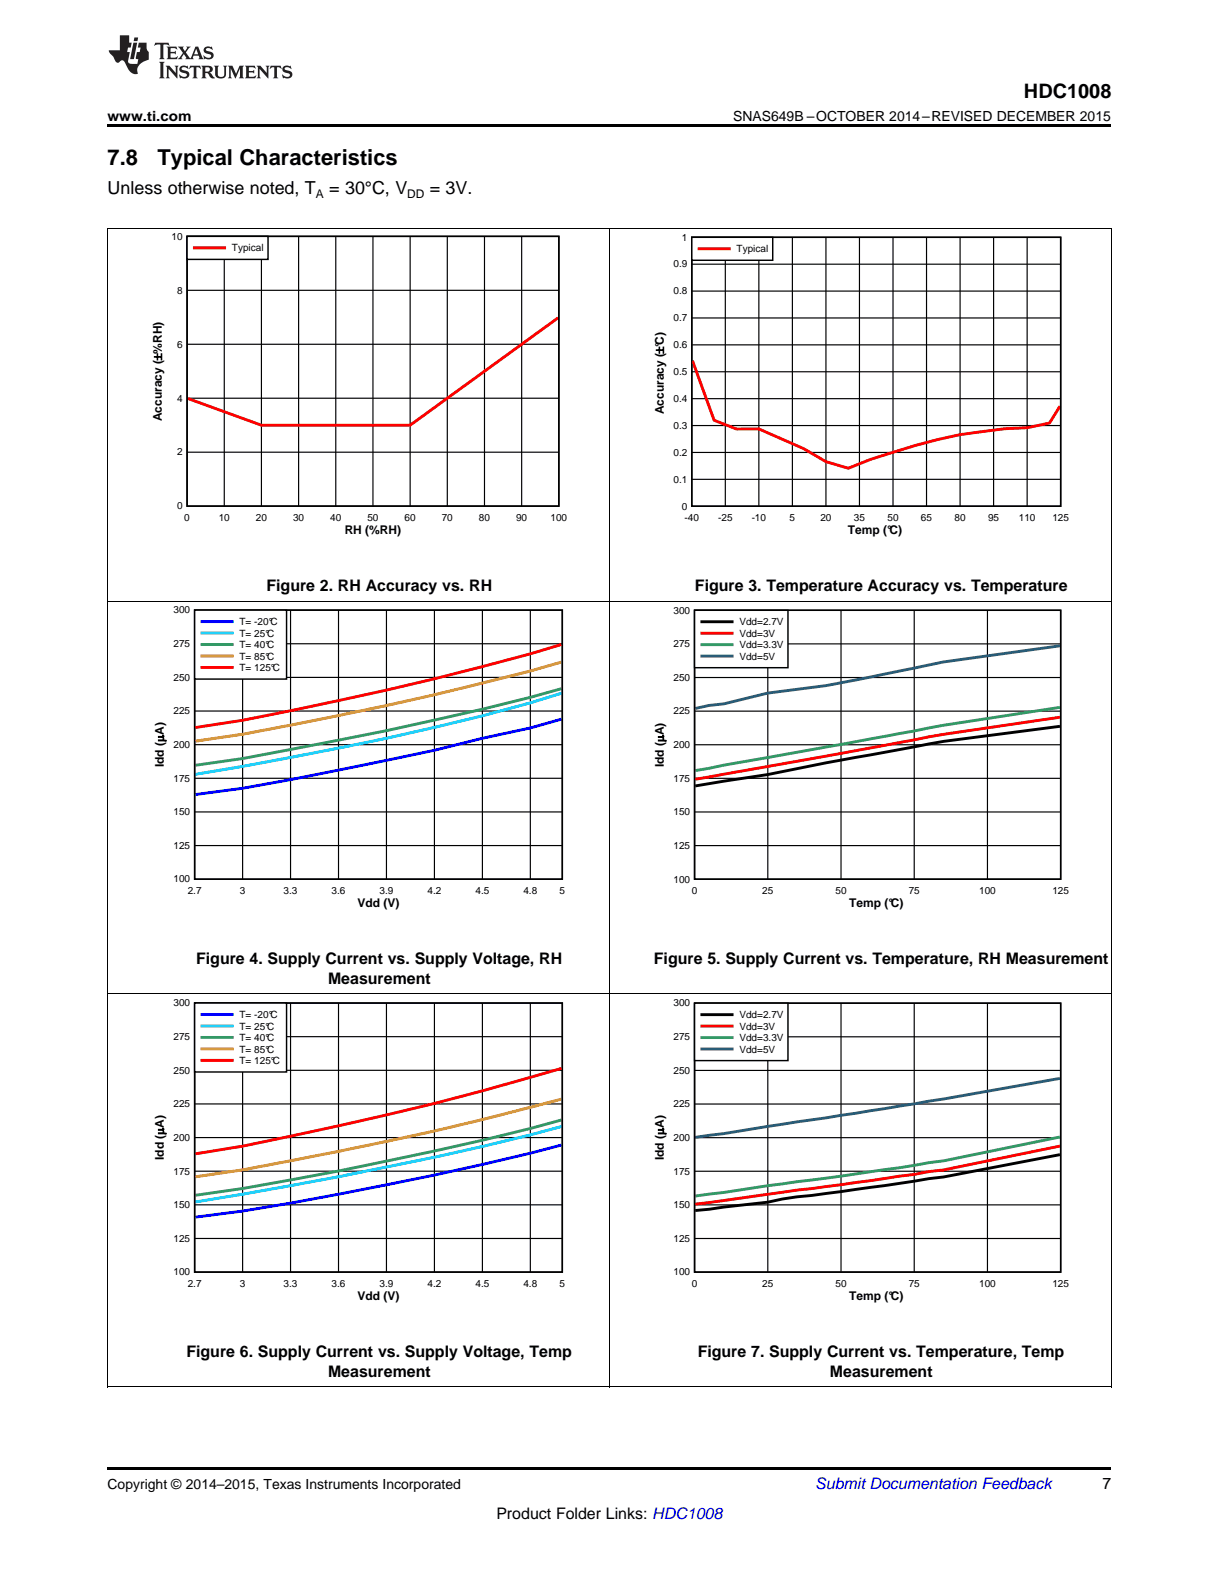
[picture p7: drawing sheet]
<svg xmlns="http://www.w3.org/2000/svg" width="216mm" height="279mm" viewBox="0 0 216 279" stroke-linecap="round" stroke-linejoin="round" font-family="sans-serif">
<path d="M19 245.6h.2zM196.7 245.6h.1zM19 259.7h177.8v.5h-177.8z" fill="#000"/>
<path d="M19.1 176v69.6M107.9 176v69.6M196.8 176v69.6M19 245.6h177.8" fill="none" stroke="#000" stroke-width=".18"/>
<path d="M27 176.9h73v53.8h-73z" fill-rule="evenodd" fill="#fff"/>
<path d="M34.5 177.6h65.1v47.6h-65.1z" fill="none" stroke="#000" stroke-width=".26"/>
<g fill="none" stroke="#000" stroke-width=".21">
<path d="M43 177.6v47.6M51.5 177.6v47.6M60 177.6v47.6M68.4 177.6v47.6M76.9 177.6v47.6M85.4 177.6v47.6M93.9 177.6v47.6M34.5 195.5h65.1M34.5 189.5h65.1M34.5 183.6h65.1M34.5 219.3h65.1M34.5 213.3h65.1"/>
<path d="M34.5 207.4h65.1M34.5 201.4h65.1"/>
</g>
<path d="M99.5 202.7a618.1 618.1 0 0 1-56.5 11.7l-8.4 1.1" fill="none" stroke="#00f" stroke-width=".51"/>
<path d="M99.5 199.5a583.1 583.1 0 0 1-48 10.4l-16.9 2.9" fill="none" stroke="#0cf" stroke-width=".51"/>
<path d="M99.5 198.3a620.2 620.2 0 0 1-56.5 12.1l-8.4 1.2" fill="none" stroke="#396" stroke-width=".51"/>
<path d="M99.5 194.6a627.3 627.3 0 0 1-56.5 12.5l-8.4 1.3" fill="none" stroke="#f90" stroke-width=".51"/>
<path d="M99.5 189.2a581.9 581.9 0 0 1-56.5 13.7l-8.4 1.4" fill="none" stroke="#f00" stroke-width=".51"/>
<path d="M34.5 177.6h16.3v12.2h-16.3z" fill-rule="evenodd" fill="#fff"/>
<path d="M34.5 177.6h16.3v12.2h-16.3z" fill="none" stroke="#000" stroke-width=".26"/>
<path d="M35.8 179.6h5.3" fill="none" stroke="#00f" stroke-width=".51"/>
<path d="M35.8 181.7h5.3" fill="none" stroke="#0cf" stroke-width=".51"/>
<path d="M35.8 183.7h5.3" fill="none" stroke="#396" stroke-width=".51"/>
<path d="M35.8 185.7h5.3" fill="none" stroke="#f90" stroke-width=".51"/>
<path d="M35.8 187.7h5.3" fill="none" stroke="#f00" stroke-width=".51"/>
<path d="M115.5 177h73.8v53.7h-73.8z" fill-rule="evenodd" fill="#fff"/>
<path d="M123 177.6h64.9v47.6h-64.9z" fill="none" stroke="#000" stroke-width=".26"/>
<path d="M136 177.6v47.6M149 177.6v47.6M161.9 177.6v47.6M174.9 177.6v47.6M123 195.5h64.9M123 189.5h64.9M123 183.6h64.9M123 219.3h64.9M123 213.3h64.9M123 207.4h64.9M123 201.4h64.9" fill="none" stroke="#000" stroke-width=".21"/>
<path d="M187.7 204.4l-20.6 4-18.1 2.6-7.8 .9-5.2 1-12.9 1.4" fill="none" stroke="#000" stroke-width=".51"/>
<path d="M187.7 202.9l-20.6 4.2-18.1 2.7-25.9 3.4" fill="none" stroke="#f00" stroke-width=".51"/>
<path d="M187.7 201.3l-20.6 4.2-18.1 2.7-25.9 3.6" fill="none" stroke="#396" stroke-width=".51"/>
<path d="M187.7 190.9l-25.8 4.6-33.7 5.2-5.1 .7" fill="none" stroke="#295c75" stroke-width=".51"/>
<path d="M123 177.6h16.6v10.2h-16.6z" fill-rule="evenodd" fill="#fff"/>
<path d="M123 177.6h16.6v10.2h-16.6z" fill="none" stroke="#000" stroke-width=".26"/>
<path d="M124.3 179.7h5.4" fill="none" stroke="#000" stroke-width=".51"/>
<path d="M124.3 181.7h5.4" fill="none" stroke="#f00" stroke-width=".51"/>
<path d="M124.3 183.7h5.4" fill="none" stroke="#396" stroke-width=".51"/>
<path d="M124.3 185.7h5.4" fill="none" stroke="#295c75" stroke-width=".51"/>
<path d="M19.1 106.4v69.6M107.9 106.4v69.6M196.8 106.4v69.6M19 176h177.8" fill="none" stroke="#000" stroke-width=".18"/>
<path d="M27 107.4h73v53.7h-73z" fill-rule="evenodd" fill="#fff"/>
<path d="M34.5 108h65.1v47.7h-65.1z" fill="none" stroke="#000" stroke-width=".26"/>
<g fill="none" stroke="#000" stroke-width=".21">
<path d="M34.5 119.9h65.1M34.5 114h65.1M43 108v47.7M51.5 108v47.7M60 108v47.7M68.4 108v47.7M76.9 108v47.7M85.4 108v47.7M93.9 108v47.7M34.5 137.8h65.1M34.5 131.9h65.1M34.5 125.9h65.1"/>
<path d="M34.5 149.7h65.1M34.5 143.8h65.1"/>
</g>
<path d="M99.5 127.3l-5.6 1.6-8.5 1.8-8.5 2.1a1049.7 1049.7 0 0 1-33.9 6.8l-8.4 1.1" fill="none" stroke="#00f" stroke-width=".51"/>
<path d="M99.5 122.7a353.6 353.6 0 0 1-39.5 9.8l-17 3.2-8.4 1.4" fill="none" stroke="#0cf" stroke-width=".51"/>
<path d="M99.5 121.9a596.9 596.9 0 0 1-48 10.8l-8.5 1.6-8.4 1.2" fill="none" stroke="#396" stroke-width=".51"/>
<path d="M99.5 117.2a591.9 591.9 0 0 1-56.5 12.8l-8.4 1.2" fill="none" stroke="#f90" stroke-width=".51"/>
<path d="M99.5 114.1a567.7 567.7 0 0 1-56.5 13.4l-8.4 1.3" fill="none" stroke="#f00" stroke-width=".51"/>
<path d="M34.5 108h16.3v12.2h-16.3z" fill-rule="evenodd" fill="#fff"/>
<path d="M34.5 108h16.3v12.2h-16.3z" fill="none" stroke="#000" stroke-width=".26"/>
<path d="M35.8 110.1h5.3" fill="none" stroke="#00f" stroke-width=".51"/>
<path d="M35.8 112.1h5.3" fill="none" stroke="#0cf" stroke-width=".51"/>
<path d="M35.8 114.1h5.3" fill="none" stroke="#396" stroke-width=".51"/>
<path d="M35.8 116.1h5.3" fill="none" stroke="#f90" stroke-width=".51"/>
<path d="M35.8 118.2h5.3" fill="none" stroke="#f00" stroke-width=".51"/>
<path d="M115.5 107.4h73.8v53.7h-73.8z" fill-rule="evenodd" fill="#fff"/>
<path d="M123 108.1h64.9v47.6h-64.9z" fill="none" stroke="#000" stroke-width=".26"/>
<path d="M123 120h64.9M123 114h64.9M136 108.1v47.6M149 108.1v47.6M161.9 108.1v47.6M174.9 108.1v47.6M123 137.8h64.9M123 131.9h64.9M123 125.9h64.9M123 149.7h64.9M123 143.8h64.9" fill="none" stroke="#000" stroke-width=".21"/>
<path d="M187.7 128.6l-20.6 2.7-18.1 3.3a290.3 290.3 0 0 1-23.4 4.1l-2.5 .5" fill="none" stroke="#000" stroke-width=".51"/>
<path d="M187.7 127l-23.2 3.5-18.1 3.4-23.3 4.1" fill="none" stroke="#f00" stroke-width=".51"/>
<path d="M187.7 125.2l-20.6 3.2-44 8" fill="none" stroke="#396" stroke-width=".51"/>
<path d="M187.7 114.3l-20.6 2.9-13 2.7a176.6 176.6 0 0 1-18.1 2.8l-7.8 1.9-2.6 .3-2.5 .5" fill="none" stroke="#295c75" stroke-width=".51"/>
<path d="M123 108.1h16.6v10.1h-16.6z" fill-rule="evenodd" fill="#fff"/>
<path d="M123 108.1h16.6v10.1h-16.6z" fill="none" stroke="#000" stroke-width=".26"/>
<path d="M124.3 110.1h5.4" fill="none" stroke="#000" stroke-width=".51"/>
<path d="M124.3 112.1h5.4" fill="none" stroke="#f00" stroke-width=".51"/>
<path d="M124.3 114.1h5.4" fill="none" stroke="#396" stroke-width=".51"/>
<path d="M124.3 116.2h5.4" fill="none" stroke="#295c75" stroke-width=".51"/>
<path d="M19.1 40.4v66.1M107.9 40.4v66.1M196.8 40.4v66.1M19 106.4h177.8" fill="none" stroke="#000" stroke-width=".18"/>
<path d="M26.6 41.2h73.8v53.9h-73.8z" fill-rule="evenodd" fill="#fff"/>
<path d="M33.1 41.8h65.9v47.8h-65.9z" fill="none" stroke="#000" stroke-width=".26"/>
<g fill="none" stroke="#000" stroke-width=".21">
<path d="M33.1 51.4h65.9M39.7 41.9v47.7M46.3 41.9v47.7M52.9 41.9v47.7M59.5 41.9v47.7M66.1 41.9v47.7M72.6 41.9v47.7M79.2 41.9v47.7M85.8 41.9v47.7M92.4 41.9v47.7M33.1 70.5h65.9M33.1 61h65.9"/>
<path d="M33.1 80.1h65.9"/>
</g>
<path d="M98.8 56.3l-26.2 19h-26.3l-13-4.7" fill="none" stroke="#f00" stroke-width=".51"/>
<path d="M33.1 41.8h14.4v4.1h-14.4z" fill-rule="evenodd" fill="#fff"/>
<path d="M33.1 41.8h14.4v4.1h-14.4z" fill="none" stroke="#000" stroke-width=".26"/>
<path d="M34.4 43.9h5.4" fill="none" stroke="#f00" stroke-width=".51"/>
<path d="M115.5 41.4h73.8v53.7h-73.8z" fill-rule="evenodd" fill="#fff"/>
<path d="M122.5 42h65.4v47.6h-65.4z" fill="none" stroke="#000" stroke-width=".26"/>
<g fill="none" stroke="#000" stroke-width=".21">
<path d="M122.5 56.3h65.4M122.5 51.5h65.4M122.5 46.8h65.4M128.5 42v47.6M134.4 42v47.6M140.3 42v47.6M146.3 42v47.6M152.2 42v47.6M158.2 42v47.6M164.1 42v47.6M170 42v47.6M176 42v47.6"/>
<path d="M181.9 42v47.6M122.5 75.3h65.4M122.5 70.6h65.4M122.5 65.8h65.4M122.5 61.1h65.4M122.5 84.9h65.4M122.5 80.1h65.4"/>
</g>
<path d="M122.6 63.9l3.9 10.5 3.9 1.6 4-.1 7.9 3.5 4 2.3 3.9 1.2 4-1.6a129.1 129.1 0 0 1 15.8-4.3l8-1.1 3.9-.2 4-.8 1.8-3" fill="none" stroke="#f00" stroke-width=".51"/>
<path d="M122.5 42h14.4v4.1h-14.4z" fill-rule="evenodd" fill="#fff"/>
<path d="M122.5 42h14.4v4.1h-14.4z" fill="none" stroke="#000" stroke-width=".26"/>
<path d="M123.8 44h5.4" fill="none" stroke="#f00" stroke-width=".51"/>
<path d="M19 40.4h177.8" fill="none" stroke="#000" stroke-width=".18"/>
<path d="M19 22h177.8v.5h-177.8z" fill="#000"/>
<g fill="#231f20">
<path d="M27.5 7.6l-.1 .5a.77 .77 0 0 1 1-.1v2.1l-.2 .4h1l-.3-.4 .1-2.2a.99 .99 0 0 1 1 .2l-.2-.5zM29.5 8.3l.2 .3v1.5l-.2 .4h1.8l.2-.6a1.12 1.12 0 0 1-1.3 .3v-.8h.6l.3 .2v-.6l-.3 .2h-.6v-.5l.2-.2a.96 .96 0 0 1 1 .3l-.2-.5zM31.5 8.3l.9 1.1-.9 1.1h.8l-.2-.2 .5-.7 .4 .7-.2 .2h1.5l-.1-.2 .1-.4h.9l.1 .4-.2 .2h1l-.3-.3-.7-1.9h-.5l-.9 2-.8-1 .9-1h-.8l.1 .1v.2l-.3 .5-.4-.6 .2-.2zM34.7 8.6l.4 1h-.7zM36.3 8.4a.63 .63 0 0 0-.2 .7 .63 .63 0 0 0 .6 .4l.6 .2 .1 .2a.75 .75 0 0 1-.7 .4 .75 .75 0 0 1-.6-.5l.1 .7 .2-.1a.89 .89 0 0 0 1 0 .89 .89 0 0 0 .4-.9 1.4 1.4 0 0 0-1.2-.5l-.1-.4a1.04 1.04 0 0 1 1.2 .2l-.2-.5-.1 .1-.5-.2zM28.2 10.9l.2 .4v2.2l-.2 .4h1l-.3-.4v-2.2l.3-.4zM29.3 11.6l.3 .4v1.5l-.3 .4h.8l-.2-.4v-1.3l1.5 1.7v-1.9l.2-.4h-.7l.2 .4v.9l-1.1-1.3zM32 11.8a.62 .62 0 0 0-.2 .7 .62 .62 0 0 0 .6 .4l.6 .1 .1 .3a.76 .76 0 0 1-.7 .3 .76 .76 0 0 1-.6-.4l.1 .7 .2-.1a.89 .89 0 0 0 1 0 .89 .89 0 0 0 .4-.9 1.4 1.4 0 0 0-1.2-.5l-.1-.4a1.04 1.04 0 0 1 1.2 .2l-.2-.6-.1 .1-.5-.1zM33.7 11.6l-.2 .6a.61 .61 0 0 1 .8-.3v1.6l-.2 .4h.9l-.2-.4v-1.6a.63 .63 0 0 1 .8 .3l-.2-.6zM35.6 11.6l.3 .4v1.5l-.3 .4h1l-.2-.2v-.8h.2a.93 .93 0 0 1 .6 .8 .61 .61 0 0 0 .9 .1l-1-1a.58 .58 0 0 0 .6-.5 .58 .58 0 0 0-.5-.6zM36.4 11.9h.1a.45 .45 0 0 1 .5 .1 .45 .45 0 0 1 .1 .5l-.1 .1-.6 .1zM37.9 11.6l.2 .2a2.17 2.17 0 0 0 .3 1.9 .99 .99 0 0 0 1.6-.6v-1.1l.2-.4h-.7l.2 .2a1.92 1.92 0 0 1-.2 1.8 .6 .6 0 0 1-.9-.5v-1.1l.2-.4zM40.4 11.6l.2 .4v1.5l-.2 .4h.7l-.2-.4v-1.4l.8 1.8 .8-1.8v1.4l-.2 .4h.9l-.2-.4v-1.5l.2-.4h-.8l-.6 1.5-.6-1.5zM43.4 11.6l.2 .4v1.5l-.2 .4h1.8l.2-.6a1.12 1.12 0 0 1-1.3 .3v-.8h.5l.4 .2v-.6l-.4 .2h-.5v-.6l.2-.1a.96 .96 0 0 1 .9 .3l-.1-.6zM45.5 11.6l.2 .4v1.5l-.2 .4h.7l-.2-.4v-1.3l1.5 1.7v-1.9l.2-.4h-.7l.2 .4v.9l-1.1-1.3zM47.9 11.6l-.1 .6a.61 .61 0 0 1 .8-.3v1.6l-.3 .4h1l-.3-.4 .1-1.6a.63 .63 0 0 1 .7 .3l-.1-.6zM50.2 11.8a.62 .62 0 0 0-.2 .7 .62 .62 0 0 0 .6 .4l.6 .1 .2 .3a.76 .76 0 0 1-.8 .3 .76 .76 0 0 1-.6-.4l.1 .7 .2-.1a.89 .89 0 0 0 1 0 .89 .89 0 0 0 .4-.9 1.4 1.4 0 0 0-1.2-.5l-.1-.4a1.04 1.04 0 0 1 1.2 .2l-.1-.6-.2 .1-.5-.1z"/>
<path d="M21.2 6.3v2.6h-1.9l.1 .4 .7 .9a.91 .91 0 0 0 1 .8 .56 .56 0 0 1 .5-.3 .56 .56 0 0 1 .5 .3l.4 .8a1.53 1.53 0 0 0 1.9 1.2 1.54 1.54 0 0 1 1-2.1l.9-.3v-1.4a1.52 1.52 0 0 1-.3-1.6h-1.4l-.2 .8h.5l-.2 .8h-.4l-.2 1v.2l.4 .1-.2 .8a1.93 1.93 0 0 1-1.6-.3l.3-1.8h-.5l.2-.8h.4l.2-.8h-.4v-1.3zM23.6 7.6l-.6 2.9h.7l.6-2.9zM23.8 6.6l-.1 .7h.6l.2-.7z"/>
</g>
<g font-size="3.9">
<text x="19" y="29.3">7.8</text>
<text x="27.9" y="29.3">Typical Characteristics</text>
</g>
<text font-size="3.5" x="181.4" y="17.3">HDC1008</text>
<g font-size="3.2">
<text x="19" y="34.4">Unless otherwise noted, T</text>
<text x="58.3" y="34.4">= 30°C, V</text>
<text x="76.1" y="34.4">= 3V.</text>
</g>
<g font-size="2.8">
<text x="47.2" y="104.7">Figure 2. RH Accuracy vs. RH</text>
<text x="123.1" y="104.7">Figure 3. Temperature Accuracy vs. Temperature</text>
<text x="34.7" y="170.7">Figure 4. Supply Current vs. Supply Voltage, RH</text>
<text x="115.8" y="170.7">Figure 5. Supply Current vs. Temperature, RH Measurement</text>
<text x="58.1" y="174.3">Measurement</text>
<text x="33" y="240.3">Figure 6. Supply Current vs. Supply Voltage, Temp</text>
<text x="58.1" y="243.8">Measurement</text>
<text x="123.6" y="240.3">Figure 7. Supply Current vs. Temperature, Temp</text>
<text x="147" y="243.8">Measurement</text>
<text x="195.3" y="263.6">7</text>
<text x="87.9" y="268.9">Product Folder Links: HDC1008</text>
</g>
<text font-size="2.8" fill="#0000c8" x="144.4" y="263.6">Submit Documentation Feedback</text>
<g font-size="2.5">
<text x="19" y="21.4">www.ti.com</text>
<text x="129.9" y="21.4">SNAS649B –OCTOBER 2014–REVISED DECEMBER 2015</text>
<text x="19" y="263.6">Copyright © 2014–2015, Texas Instruments Incorporated</text>
</g>
<g font-size="2.1">
<text x="55.9" y="35.1">A</text>
<text x="72.1" y="35.1">DD</text>
<text x="28.7" y="74.6" transform="rotate(-90 28.7 74.6)">Accuracy (r%RH)</text>
<text x="117.6" y="73.4" transform="rotate(-90 117.6 73.4)">Accuracy (r°C)</text>
<text x="61" y="94.6">RH (%RH)</text>
<text x="150.2" y="94.6">Temp (°C)</text>
<text x="29" y="135.8" transform="rotate(-90 29 135.8)">Idd (PA)</text>
<text x="117.6" y="135.9" transform="rotate(-90 117.6 135.9)">Idd (PA)</text>
<text x="63.3" y="160.6">Vdd (V)</text>
<text x="150.4" y="160.6">Temp (°C)</text>
<text x="29" y="205.4" transform="rotate(-90 29 205.4)">Idd (PA)</text>
<text x="117.6" y="205.4" transform="rotate(-90 117.6 205.4)">Idd (PA)</text>
<text x="63.3" y="230.2">Vdd (V)</text>
<text x="150.4" y="230.2">Temp (°C)</text>
</g>
<g font-size="1.8">
<text x="30.4" y="42.4">10</text>
<text x="41.1" y="44.5">Typical</text>
<text x="119.3" y="47.4">0.9</text>
<text x="120.8" y="42.6">1</text>
<text x="130.5" y="44.7">Typical</text>
<text x="31.4" y="52">8</text>
<text x="119.3" y="52.1">0.8</text>
<text x="119.3" y="56.9">0.7</text>
<text x="31.4" y="61.5">6</text>
<text x="119.3" y="61.6">0.6</text>
<text x="31.4" y="71.1">4</text>
<text x="119.3" y="71.2">0.4</text>
<text x="119.3" y="66.4">0.5</text>
<text x="119.3" y="75.9">0.3</text>
<text x="31.4" y="80.6">2</text>
<text x="119.3" y="80.7">0.2</text>
<text x="119.3" y="85.5">0.1</text>
<text x="31.4" y="90.2">0</text>
<text x="32.6" y="92.2">0</text>
<text x="38.7" y="92.2">10</text>
<text x="45.3" y="92.2">20</text>
<text x="51.9" y="92.2">30</text>
<text x="58.5" y="92.2">40</text>
<text x="65.1" y="92.2">50</text>
<text x="71.7" y="92.2">60</text>
<text x="78.2" y="92.2">70</text>
<text x="84.8" y="92.2">80</text>
<text x="91.4" y="92.2">90</text>
<text x="97.5" y="92.2">100</text>
<text x="120.8" y="90.2">0</text>
<text x="121.3" y="92.2">-40</text>
<text x="127.2" y="92.2">-25</text>
<text x="133.1" y="92.2">-10</text>
<text x="139.9" y="92.2">5</text>
<text x="145.3" y="92.2">20</text>
<text x="151.2" y="92.2">35</text>
<text x="157.2" y="92.2">50</text>
<text x="163.1" y="92.2">65</text>
<text x="169.1" y="92.2">80</text>
<text x="175" y="92.2">95</text>
<text x="180.4" y="92.2">110</text>
<text x="186.4" y="92.2">125</text>
<text x="30.7" y="108.6">300</text>
<text x="42.4" y="110.7">T= -20°C</text>
<text x="42.4" y="112.7">T= 25°C</text>
<text x="119.3" y="108.6">300</text>
<text x="131" y="110.7">Vdd=2.7V</text>
<text x="131" y="112.8">Vdd=3V</text>
<text x="30.7" y="114.6">275</text>
<text x="42.4" y="114.8">T= 40°C</text>
<text x="42.4" y="116.8">T= 85°C</text>
<text x="42.4" y="118.8">T= 125°C</text>
<text x="119.3" y="114.6">275</text>
<text x="131" y="114.8">Vdd=3.3V</text>
<text x="131" y="116.8">Vdd=5V</text>
<text x="30.7" y="120.5">250</text>
<text x="119.3" y="120.5">250</text>
<text x="30.7" y="126.5">225</text>
<text x="119.3" y="126.5">225</text>
<text x="30.7" y="132.4">200</text>
<text x="119.3" y="132.4">200</text>
<text x="30.7" y="138.4">175</text>
<text x="119.3" y="138.4">175</text>
<text x="30.7" y="144.3">150</text>
<text x="119.3" y="144.4">150</text>
<text x="30.7" y="150.3">125</text>
<text x="119.3" y="150.3">125</text>
<text x="30.7" y="156.3">100</text>
<text x="33.2" y="158.3">2.7</text>
<text x="42.5" y="158.3">3</text>
<text x="50.2" y="158.3">3.3</text>
<text x="58.7" y="158.3">3.6</text>
<text x="67.2" y="158.3">3.9</text>
<text x="75.7" y="158.3">4.2</text>
<text x="84.2" y="158.3">4.5</text>
<text x="92.7" y="158.3">4.8</text>
<text x="99.1" y="158.3">5</text>
<text x="119.3" y="156.3">100</text>
<text x="122.5" y="158.3">0</text>
<text x="135" y="158.3">25</text>
<text x="148" y="158.3">50</text>
<text x="160.9" y="158.3">75</text>
<text x="173.4" y="158.3">100</text>
<text x="186.4" y="158.3">125</text>
<text x="30.7" y="178.2">300</text>
<text x="119.3" y="178.2">300</text>
<text x="30.7" y="184.1">275</text>
<text x="42.4" y="180.3">T= -20°C</text>
<text x="42.4" y="182.3">T= 25°C</text>
<text x="42.4" y="184.3">T= 40°C</text>
<text x="119.3" y="184.2">275</text>
<text x="131" y="180.3">Vdd=2.7V</text>
<text x="131" y="182.3">Vdd=3V</text>
<text x="131" y="184.4">Vdd=3.3V</text>
<text x="30.7" y="190.1">250</text>
<text x="42.4" y="186.4">T= 85°C</text>
<text x="42.4" y="188.4">T= 125°C</text>
<text x="119.3" y="190.1">250</text>
<text x="131" y="186.4">Vdd=5V</text>
<text x="30.7" y="196.1">225</text>
<text x="119.3" y="196.1">225</text>
<text x="30.7" y="202">200</text>
<text x="119.3" y="202">200</text>
<text x="30.7" y="208">175</text>
<text x="119.3" y="208">175</text>
<text x="30.7" y="213.9">150</text>
<text x="119.3" y="213.9">150</text>
<text x="30.7" y="219.9">125</text>
<text x="119.3" y="219.9">125</text>
<text x="30.7" y="225.8">100</text>
<text x="33.2" y="227.9">2.7</text>
<text x="42.5" y="227.9">3</text>
<text x="50.2" y="227.9">3.3</text>
<text x="58.7" y="227.9">3.6</text>
<text x="67.2" y="227.9">3.9</text>
<text x="75.7" y="227.9">4.2</text>
<text x="84.2" y="227.9">4.5</text>
<text x="92.7" y="227.9">4.8</text>
<text x="99.1" y="227.9">5</text>
<text x="119.3" y="225.8">100</text>
<text x="122.5" y="227.9">0</text>
<text x="135" y="227.9">25</text>
<text x="148" y="227.9">50</text>
<text x="160.9" y="227.9">75</text>
<text x="173.4" y="227.9">100</text>
<text x="186.4" y="227.9">125</text>
</g>
</svg>
